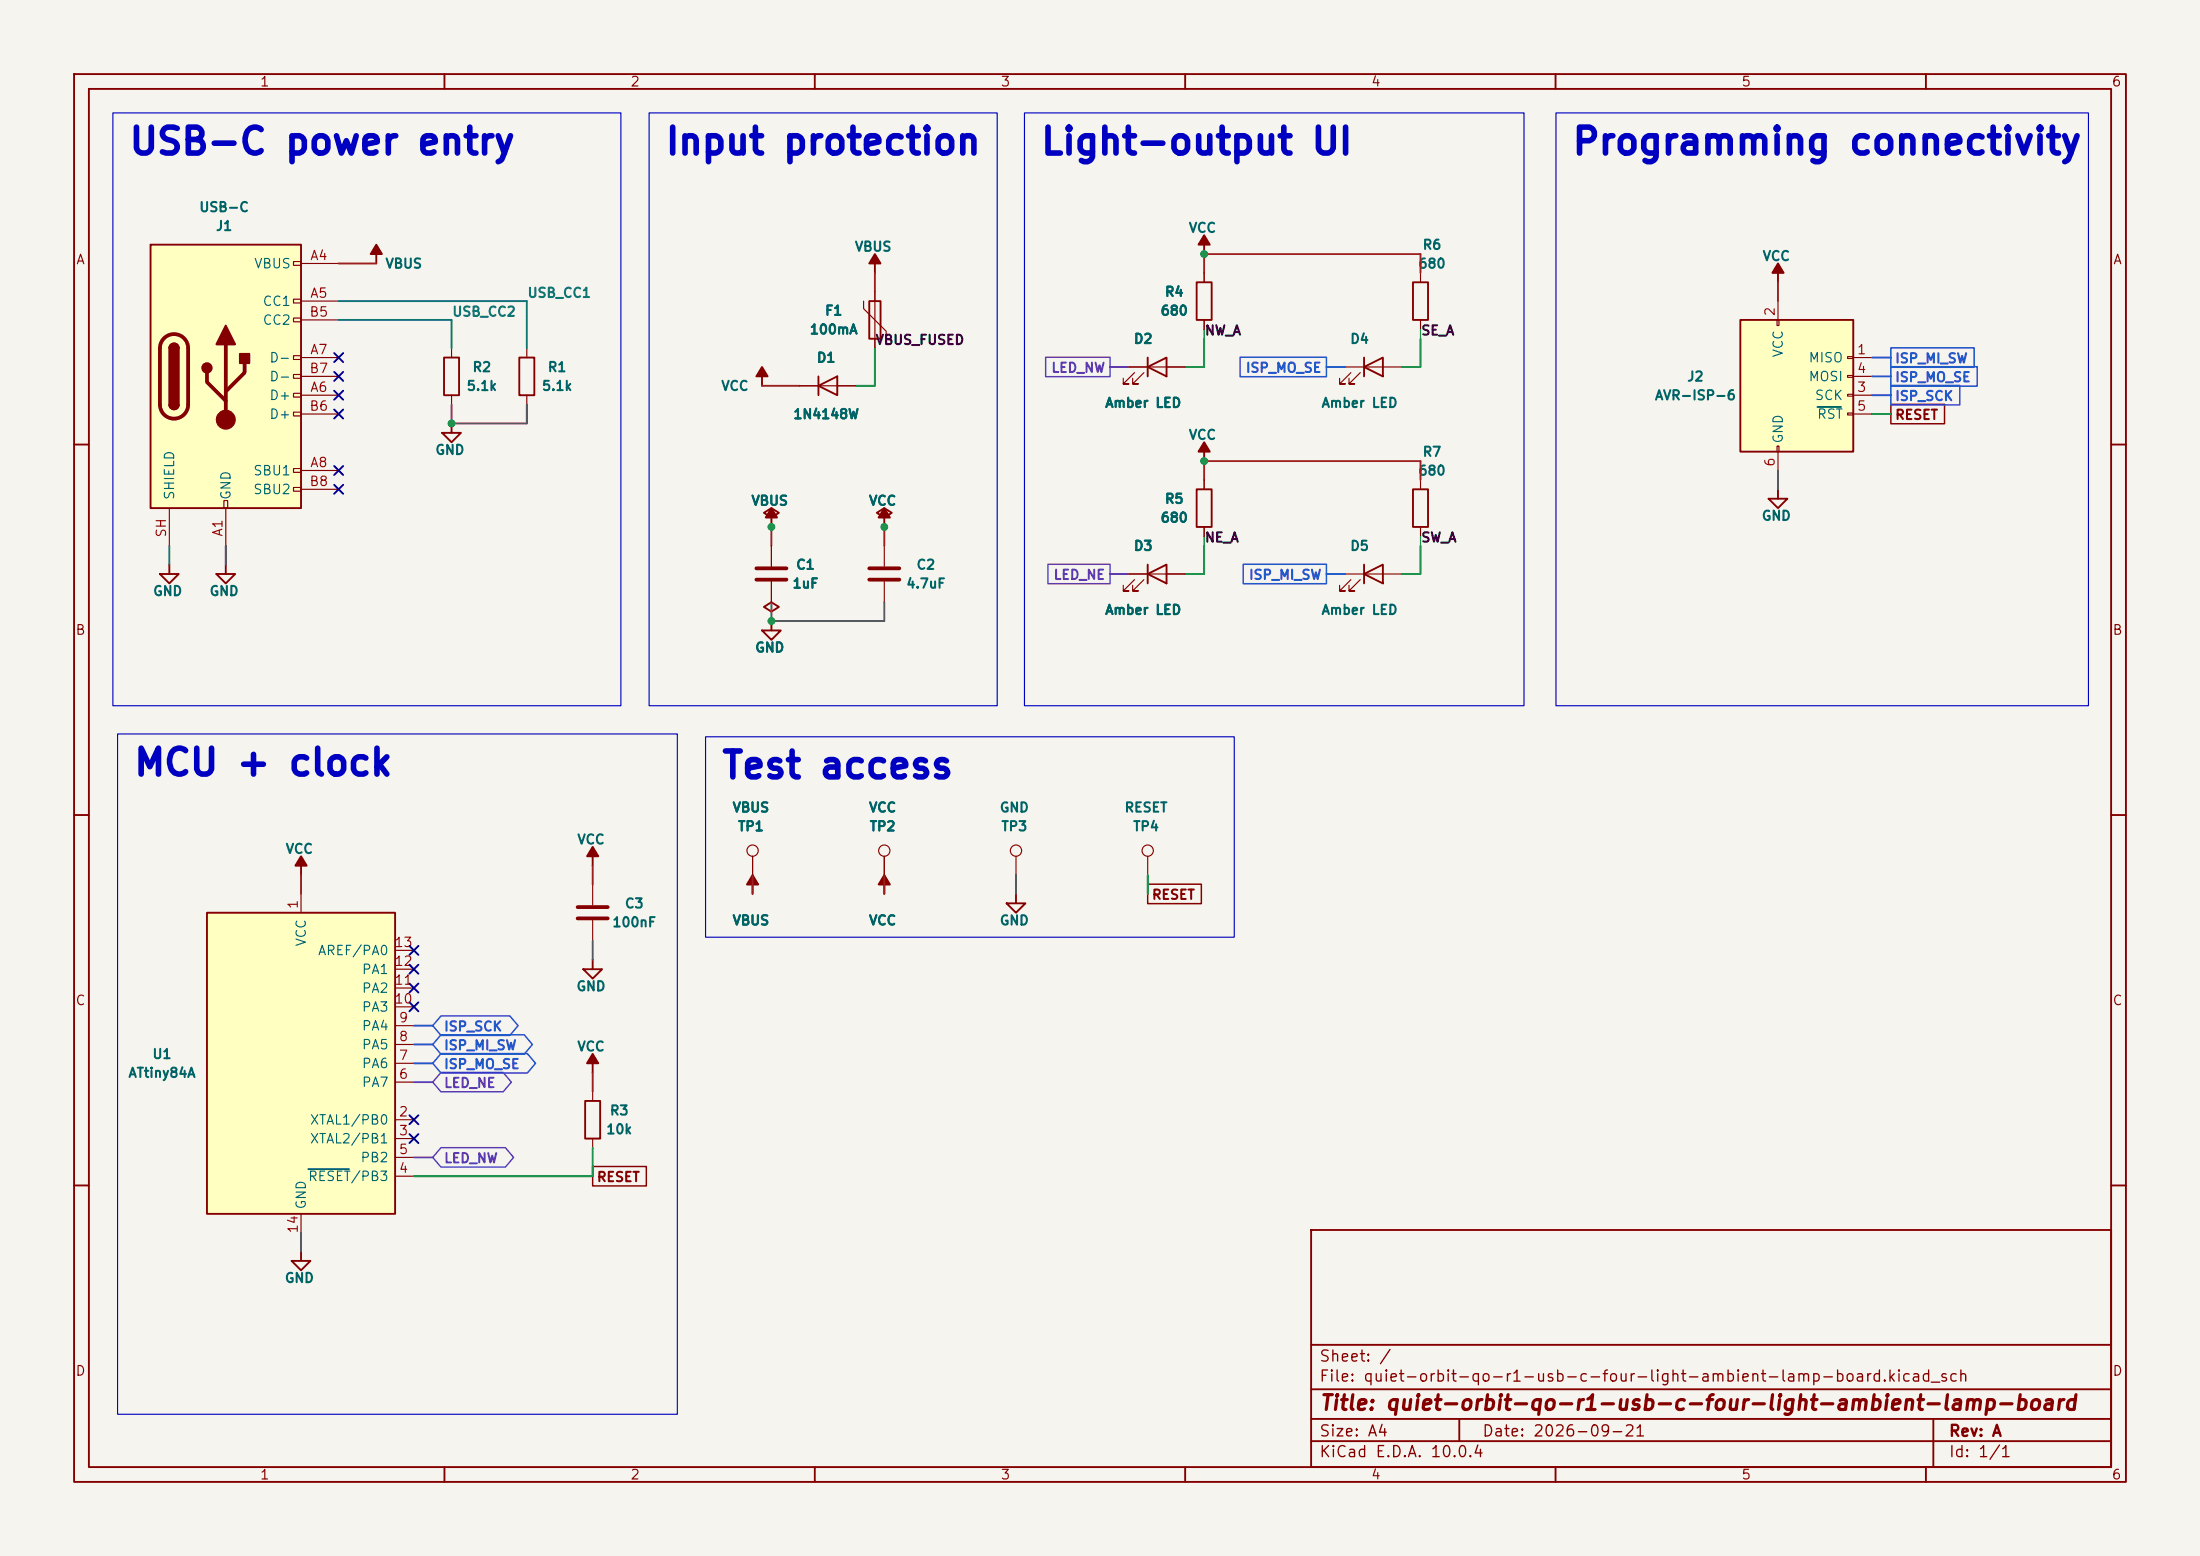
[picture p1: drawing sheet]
<svg xmlns="http://www.w3.org/2000/svg" width="297mm" height="210mm" viewBox="0 0 297 210" stroke-linecap="round" stroke-linejoin="round" font-family="sans-serif">
<path d="M0 0h297v210h-297z" fill="#f5f4ef" stroke="#f5f4ef" stroke-width=".14"/>
<g fill="none" stroke="#840000" stroke-width=".25">
<path d="M10 10h277v190h-277zM12 12h273v186h-273zM60 10v2M110 10v2M160 10v2M210 10v2M260 10v2M162.6 33v1.3M102.9 50.8v1.3M110.5 52.1l2.5-1.3v2.5zM110.5 50.8v2.5M117.3 40.6h1.6v5.1h-1.6z"/>
<path d="M10 60h2M103.1 69.2l1-.6 1.1 .6-1.1 .7zM104.1 69.9v1.2M118.4 69.2l1-.6 1 .6-1 .7zM119.4 69.9v1.2M285 60h2M102.9 85.1h2.5l-1.3 1.3zM103.1 81.9l1-.6 1.1 .6-1.1 .7zM104.1 83.8v1.3M10 110h2M101.6 119.4v1.3M119.4 119.4v1.3"/>
<path d="M285 110h2M10 160h2M177 166h108v32h-108zM285 160h2M60 198v2M110 198v2M160 198v2M177 194.5h108M177 191.5h108M177 187.5h108M177 181.5h108M197 191.5v3"/>
<path d="M210 198v2M260 198v2M261 191.5v6.5"/>
</g>
<g fill="none" stroke="#840000" stroke-width=".15">
<path d="M118.1 39.4v7.6M107.9 52.1h7.7M116.6 40.6v1.1l3 3v1M104.1 73.7v2.8M104.1 78.5v2.8M101.6 115.6v2.5M119.4 115.6v2.5"/>
<circle cx="101.6" cy="114.8" r=".76"/>
<circle cx="119.4" cy="114.8" r=".76"/>
</g>
<path d="M102.1 76.7h4.1M102.1 78.2h4.1" fill="none" stroke="#840000" stroke-width=".51"/>
<g fill="#840000" stroke="#840000" stroke-width=".25">
<path d="M101.6 118.1l.8 1.3h-1.6z"/>
<path d="M119.4 118.1l.7 1.3h-1.5z"/>
<path d="M102.9 49.5l.7 1.3h-1.5z"/>
<path d="M104.1 68.6l.8 1.3h-1.5z"/>
<path d="M119.4 68.6l.7 1.3h-1.5z"/>
<path d="M162.6 31.8l.7 1.2h-1.5z"/>
</g>
<path d="M234.9 43.2h15.3v17.8h-15.3z" fill="#ffffc2"/>
<g fill="none" stroke="#840000" stroke-width=".15">
<path d="M181.6 49.5h7.6M182.4 50.3l-1.6 1.5h.8h-.8v-.7M183.6 50.3l-1.5 1.5h.8h-.8v-.7M239.9 43.2h.3v.7h-.3zM240 40.6v2.6M249.4 48.1h.8v.3h-.8zM249.4 50.7h.8v.2h-.8zM249.4 53.2h.8v.3h-.8zM249.4 55.8h.8v.2h-.8zM250.2 48.3h2.5M250.2 53.3h2.5M250.2 50.8h2.5"/>
<path d="M250.2 55.9h2.5M119.4 73.7v2.8M119.4 78.5v2.8M239.9 60.2h.3v.8h-.3zM240 61v2.5M80 119.4v2.8M137.2 115.6v2.5M154.9 115.6v2.5M80 124.2v2.8M80 147.3v1.3M80 153.7v1.2"/>
<circle cx="137.2" cy="114.8" r=".76"/>
<circle cx="154.9" cy="114.8" r=".76"/>
</g>
<g fill="none" stroke="#840000" stroke-width=".25">
<path d="M118.1 35.6v1.2M184.1 49.5l2.6-1.2v2.5zM184.1 48.3v2.5M234.9 43.2h15.3v17.8h-15.3zM238.8 67.3h2.5l-1.3 1.3zM240 66v1.3M40.6 116.8v1.3M80 115.6v1.2M78.7 130.8h2.6l-1.3 1.3zM80 129.5v1.3M135.9 121.9h2.5l-1.2 1.3zM137.2 120.7v1.2"/>
<path d="M79 148.6h2v5.1h-2zM80 143.5v1.3M39.4 170.2h2.5l-1.3 1.3zM40.6 168.9v1.3"/>
</g>
<path d="M245.3 54.9h3.2" fill="none" stroke="#006464" stroke-width=".25"/>
<path d="M117.3 76.7h4.1M117.3 78.2h4.1M78 122.4h4M78 124h4" fill="none" stroke="#840000" stroke-width=".51"/>
<g fill="#840000" stroke="#840000" stroke-width=".25">
<path d="M118.1 34.3l.8 1.3h-1.6z"/>
<path d="M80 142.2l.8 1.3h-1.6z"/>
<path d="M80 114.3l.8 1.3h-1.6z"/>
<path d="M40.6 115.6l.8 1.2h-1.5z"/>
</g>
<path d="M27.9 123.2h25.4v40.6h-25.4z" fill="#ffffc2"/>
<g fill="none" stroke="#840000" stroke-width=".25">
<path d="M50.8 34.3v1.3M161.5 38.1h2.1v5.1h-2.1zM190.8 38.1h2v5.1h-2zM240 36.8v1.3M154.9 49.5l2.6-1.2v2.5zM154.9 48.3v2.5M154.9 77.5l2.6-1.3v2.5zM154.9 76.2v2.5M161.5 66h2.1v5.1h-2.1zM162.6 61v1.2M184.1 77.5l2.6-1.3v2.5zM184.1 76.2v2.5"/>
<path d="M190.8 66h2v5.1h-2zM27.9 123.2h25.4v40.6h-25.4z"/>
</g>
<g fill="none" stroke="#840000" stroke-width=".15">
<path d="M162.6 36.8v1.3M191.8 36.8v1.3M152.4 49.5h7.6M153.2 50.3l-1.6 1.5h.8h-.8v-.7M154.4 50.3l-1.5 1.5h.8h-.8v-.7M162.6 43.2v1.3M191.8 43.2v1.3M152.4 77.5h7.6M153.2 78.2l-1.6 1.6h.8h-.8v-.8M154.4 78.2l-1.5 1.6h.8h-.8v-.8M162.6 64.8v1.2M162.6 71.1v1.3"/>
<path d="M181.6 77.5h7.6M182.4 78.2l-1.6 1.6h.8h-.8v-.8M183.6 78.2l-1.5 1.6h.8h-.8v-.8M191.8 64.8v1.2M191.8 71.1v1.3M40.6 120.7v2.5M53.3 138.4h2.6M53.3 135.9h2.6M53.3 133.4h2.6M53.3 130.8h2.6M53.3 128.3h2.6M53.3 151.1h2.6"/>
<path d="M53.3 153.7h2.6M53.3 158.8h2.6M53.3 156.2h2.6M53.3 146.1h2.6M53.3 143.5h2.6M53.3 141h2.6M40.6 163.8v2.6"/>
</g>
<path d="M41.6 157.8h5.5" fill="none" stroke="#006464" stroke-width=".25"/>
<g fill="#840000" stroke="#840000" stroke-width=".25">
<path d="M240 35.6l.8 1.2h-1.5z"/>
<path d="M162.6 59.7l.7 1.3h-1.5z"/>
<path d="M50.8 33l.8 1.3h-1.6z"/>
</g>
<path d="M20.3 33h20.3v35.6h-20.3z" fill="#ffffc2"/>
<g fill="none" stroke="#840000" stroke-width=".15">
<path d="M39.6 35.3h1v.5h-1zM40.6 35.6h5.1M118.1 39.4v1.2M162.6 36.8v1.3M39.6 40.4h1v.5h-1zM39.6 42.9h1v.5h-1zM39.6 48h1v.5h-1zM39.6 50.5h1v.6h-1zM39.6 53.1h1v.5h-1zM39.6 55.6h1v.5h-1zM40.6 40.6h5.1M40.6 53.3h5.1"/>
<path d="M40.6 48.3h5.1M40.6 43.2h5.1M40.6 55.9h5.1M40.6 50.8h5.1M61 47v1.3M61 53.3v1.3M71.1 47v1.3M71.1 53.3v1.3M107.9 52.1h2.6M113 52.1h2.6M118.1 45.7v1.3M152.4 49.5h2.5"/>
<path d="M157.5 49.5h2.5M162.6 43.2v1.3M22.9 68.6v5.1M30.2 67.6h.5v1h-.5zM30.5 68.6v5.1M39.6 63.2h1v.6h-1zM39.6 65.8h1v.5h-1zM40.6 63.5h5.1M40.6 66h5.1M104.1 73.7v2.8M104.1 78.5v2.8M152.4 77.5h2.5"/>
<path d="M157.5 77.5h2.5M162.6 64.8v1.2M162.6 71.1v1.3M101.6 115.6v2.5M119.4 115.6v2.5"/>
</g>
<path d="M20.3 33h20.3v35.6h-20.3zM22.9 47a.64 .64 0 0 1 .6-.6 .64 .64 0 0 1 .6 .6M22.9 54.6a.64 .64 0 0 0 .6 .6 .64 .64 0 0 0 .6-.6M59.7 58.4h2.5l-1.2 1.3zM59.9 48.3h2.1v5h-2.1zM61 57.2v1.2M70.1 48.3h2v5h-2zM21.6 77.5h2.5l-1.2 1.2zM22.9 76.2v1.3M29.2 77.5h2.5l-1.2 1.2zM30.5 76.2v1.3" fill="none" stroke="#840000" stroke-width=".25"/>
<path d="M22.1 45.7a1.9 1.9 0 0 1 2.1-.5 1.9 1.9 0 0 1 1.2 1.8v7.6a1.91 1.91 0 0 1-1.9 1.9 1.91 1.91 0 0 1-1.9-1.9v-7.6a1.9 1.9 0 0 1 .5-1.3zM27.9 50.3v1.3l2.6 2.5M30.5 46.5v10.1M33 49v1.3l-2.5 2.5" fill="none" stroke="#840000" stroke-width=".51"/>
<g fill="#840000" stroke="#840000" stroke-width=".25">
<path d="M22.9 47h1.2v7.6h-1.2z"/>
<path d="M23 46.5a.64 .64 0 0 1 .7-.1 .64 .64 0 0 1 .4 .6h-1.2z"/>
<path d="M22.9 54.6h1.2a.64 .64 0 0 1-.6 .6 .64 .64 0 0 1-.6-.6z"/>
<path d="M30.5 43.9l1.2 2.6h-2.5z"/>
<path d="M32.4 47.8h1.3v1.2h-1.3z"/>
<circle cx="27.9" cy="49.7" r=".63"/>
</g>
<circle cx="30.5" cy="56.6" r="1.27" fill="#840000" stroke="#840000" stroke-width=".15"/>
<path d="M141.2 48.2h8.7v2.6h-8.7zM141.5 76.2h8.4v2.6h-8.4zM59.5 154.9h8.7l1.1 1.3-1.1 1.3h-8.7l-1.1-1.3zM59.5 144.7h8.4l1.1 1.4-1.1 1.3h-8.4l-1.1-1.3z" fill="none" stroke="#8232aa" stroke-width=".2"/>
<path d="M167.4 48.2h11.7v2.6h-11.7zM255.3 46.9h11.2v2.7h-11.2zM255.3 49.5h11.6v2.6h-11.6zM255.3 52h9.3v2.7h-9.3zM167.8 76.2h11.3v2.6h-11.3zM59.5 137.1h9.3l1.1 1.3-1.1 1.3h-9.3l-1.1-1.3zM59.5 139.7h11.3l1.1 1.3-1.1 1.3h-11.3l-1.1-1.3zM59.5 142.2h11.7l1.1 1.3-1.1 1.3h-11.7l-1.1-1.3z" fill="none" stroke="#1e5ac8" stroke-width=".2"/>
<path d="M255.3 54.6h7.2v2.6h-7.2zM154.9 119.3h7.3v2.7h-7.3zM80 157.4h7.3v2.7h-7.3z" fill="none" stroke="#840000" stroke-width=".2"/>
<g fill="none" stroke="#aa1e1e" stroke-width=".25">
<path d="M45.7 35.6h5.1M118.1 36.8v2.6M162.6 36.8v-2.5h29.2v2.5M240 38.1v2.5M102.9 52.1h5M104.1 71.1v2.6M119.4 71.1v2.6M162.6 64.8v-2.6h29.2v2.6M40.6 118.1v2.6M80 116.8v2.6M101.6 118.1v2.6M119.4 118.1v2.6"/>
<path d="M80 144.8v2.5"/>
</g>
<path d="M118.1 47v5.1h-2.5M162.6 45.7v3.8h-2.6M191.8 45.7v3.8h-2.6M252.7 55.9h2.6M162.6 73.7v3.8h-2.6M191.8 73.7v3.8h-2.6M154.9 118.1v2.6M80 154.9v3.9h-24.1" fill="none" stroke="#009600" stroke-width=".25"/>
<path d="M162.6 44.5v1.2M191.8 44.5v1.2M162.6 72.4v1.3M191.8 72.4v1.3" fill="none" stroke="#009600" stroke-width=".15"/>
<path d="M61 54.6v2.6h10.1v-2.6M22.9 73.7v2.5M30.5 73.7v2.5M240 63.5v2.5M104.1 81.3v2.5h15.3v-2.5M137.2 118.1v2.6M80 127v2.5M40.6 166.4v2.5" fill="none" stroke="#464646" stroke-width=".25"/>
<path d="M149.9 49.5h2.5M149.9 77.5h2.5M55.9 156.2h2.5M55.9 146.1h2.5" fill="none" stroke="#8232aa" stroke-width=".25"/>
<path d="M179.1 49.5h2.5M252.7 53.3h2.6M252.7 50.8h2.6M252.7 48.3h2.6M179.1 77.5h2.5M55.9 138.4h2.5M55.9 143.5h2.5M55.9 141h2.5" fill="none" stroke="#1e5ac8" stroke-width=".25"/>
<path d="M45.7 43.2h15.3v3.8M45.7 40.6h25.4v6.4" fill="none" stroke="#008278" stroke-width=".25"/>
<g fill="none" stroke="#000084" stroke-width=".25">
<path d="M45.1 50.2l1.2 1.2M45.1 47.7l1.2 1.2M45.1 52.7l1.2 1.2M45.1 55.3l1.2 1.2M46.3 50.2l-1.2 1.2M46.3 47.7l-1.2 1.2M46.3 52.7l-1.2 1.2M46.3 55.3l-1.2 1.2M45.1 62.9l1.2 1.2M45.1 65.4l1.2 1.2M46.3 62.9l-1.2 1.2M46.3 65.4l-1.2 1.2"/>
<path d="M55.3 132.7l1.2 1.3M55.3 127.7l1.2 1.2M55.3 130.2l1.2 1.2M55.3 135.3l1.2 1.2M56.5 132.7l-1.2 1.3M56.5 127.7l-1.2 1.2M56.5 130.2l-1.2 1.2M56.5 135.3l-1.2 1.2M55.3 153.1l1.2 1.2M55.3 150.5l1.2 1.2M56.5 153.1l-1.2 1.2M56.5 150.5l-1.2 1.2"/>
</g>
<path d="M15.2 15.2h68.6v80.1h-68.6zM87.6 15.2h47v80.1h-47zM138.3 15.2h67.4v80.1h-67.4zM210.1 15.2h71.8v80.1h-71.8zM15.9 99.1h75.5v91.8h-75.5zM95.2 99.4h71.4v27.1h-71.4z" fill="none" stroke="#0000c2" stroke-width=".15"/>
<g fill="#009600" stroke="#009600" stroke-width=".14">
<circle cx="61" cy="57.2" r=".46"/>
<circle cx="104.1" cy="71.1" r=".46"/>
<circle cx="119.4" cy="71.1" r=".46"/>
<circle cx="104.1" cy="83.8" r=".46"/>
<circle cx="162.6" cy="34.3" r=".46"/>
<circle cx="162.6" cy="62.2" r=".46"/>
</g>
<g font-size="3.5" fill="#0000c2">
<text x="17.2" y="21.7">USB-C power entry</text>
<text x="89.6" y="21.7">Input protection</text>
<text x="140.3" y="21.7">Light-output UI</text>
<text x="212.1" y="21.7">Programming connectivity</text>
<text x="17.9" y="105.5">MCU + clock</text>
<text x="97.2" y="105.9">Test access</text>
</g>
<text font-size="2" fill="#840000" x="178" y="190.8">Title: quiet-orbit-qo-r1-usb-c-four-light-ambient-lamp-board</text>
<g font-size="1.5" fill="#840000">
<text x="178" y="184.2">Sheet: /</text>
<text x="178" y="186.9">File: quiet-orbit-qo-r1-usb-c-four-light-ambient-lamp-board.kicad_sch</text>
<text x="178" y="197.1">KiCad E.D.A. 10.0.4</text>
<text x="178" y="194.3">Size: A4</text>
<text x="200" y="194.3">Date: 2026-09-21</text>
<text x="263" y="194.3">Rev: A</text>
<text x="263" y="197.1">Id: 1/1</text>
</g>
<g font-size="1.3" fill="#840000">
<text x="35" y="12">1</text>
<text x="85" y="12">2</text>
<text x="135" y="12">3</text>
<text x="185" y="12">4</text>
<text x="235" y="12">5</text>
<text x="285" y="12">6</text>
<text x="10.2" y="36">A</text>
<text x="285.2" y="36">A</text>
<text x="255.7" y="56.9">RESET</text>
<text x="10.1" y="86">B</text>
<text x="285.1" y="86">B</text>
<text x="155.4" y="121.7">RESET</text>
<text x="10.1" y="136">C</text>
<text x="285.1" y="136">C</text>
<text x="80.5" y="159.8">RESET</text>
<text x="10.1" y="186">D</text>
<text x="285.1" y="186">D</text>
<text x="35" y="200">1</text>
<text x="85" y="200">2</text>
<text x="135" y="200">3</text>
<text x="185" y="200">4</text>
<text x="235" y="200">5</text>
<text x="285" y="200">6</text>
</g>
<g font-size="1.3" fill="#006464">
<text x="26.8" y="28.9">USB-C</text>
<text x="29" y="31.5">J1</text>
<text x="115.3" y="34.2">VBUS</text>
<text x="160.4" y="31.7">VCC</text>
<text x="192" y="34">R6</text>
<text x="237.9" y="35.5">VCC</text>
<text x="34.2" y="36.5">VBUS</text>
<text x="35.4" y="41.6">CC1</text>
<text x="51.9" y="36.5">VBUS</text>
<text x="157.2" y="40.3">R4</text>
<text x="191.4" y="36.5">680</text>
<text x="35.4" y="44.2">CC2</text>
<text x="109.2" y="45.4">100mA</text>
<text x="111.3" y="42.9">F1</text>
<text x="153" y="46.7">D2</text>
<text x="156.6" y="42.9">680</text>
<text x="182.2" y="46.7">D4</text>
<text x="36.3" y="49.2">D-</text>
<text x="36.3" y="51.8">D-</text>
<text x="62.9" y="53">5.1k</text>
<text x="63.7" y="50.5">R2</text>
<text x="73.1" y="53">5.1k</text>
<text x="73.8" y="50.5">R1</text>
<text x="97.3" y="53">VCC</text>
<text x="110.2" y="49.2">D1</text>
<text x="227.7" y="51.8">J2</text>
<text x="241" y="48.3" transform="rotate(-90 241 48.3)">VCC</text>
<text x="244.1" y="49.2">MISO</text>
<text x="244.1" y="51.8">MOSI</text>
<text x="36.3" y="54.3">D+</text>
<text x="36.3" y="56.9">D+</text>
<text x="107" y="56.9">1N4148W</text>
<text x="149.1" y="55.3">Amber LED</text>
<text x="160.4" y="59.6">VCC</text>
<text x="178.3" y="55.3">Amber LED</text>
<text x="223.3" y="54.3">AVR-ISP-6</text>
<text x="241" y="59.9" transform="rotate(-90 241 59.9)">GND</text>
<text x="244.9" y="54.3">SCK</text>
<text x="245.2" y="56.9">RST</text>
<text x="34.1" y="64.5">SBU1</text>
<text x="58.7" y="61.7">GND</text>
<text x="191.4" y="64.5">680</text>
<text x="192" y="61.9">R7</text>
<text x="23.8" y="67.6" transform="rotate(-90 23.8 67.6)">SHIELD</text>
<text x="31.5" y="67.6" transform="rotate(-90 31.5 67.6)">GND</text>
<text x="34.1" y="67">SBU2</text>
<text x="101.3" y="68.5">VBUS</text>
<text x="117.2" y="68.5">VCC</text>
<text x="156.6" y="70.8">680</text>
<text x="157.2" y="68.3">R5</text>
<text x="237.7" y="70.6">GND</text>
<text x="107.4" y="77.2">C1</text>
<text x="123.6" y="77.2">C2</text>
<text x="153" y="74.6">D3</text>
<text x="182.2" y="74.6">D5</text>
<text x="20.6" y="80.7">GND</text>
<text x="28.2" y="80.7">GND</text>
<text x="106.9" y="79.7">1uF</text>
<text x="122.2" y="79.7">4.7uF</text>
<text x="149.1" y="83.3">Amber LED</text>
<text x="178.3" y="83.3">Amber LED</text>
<text x="101.9" y="88.3">GND</text>
<text x="98.8" y="109.9">VBUS</text>
<text x="99.5" y="112.5">TP1</text>
<text x="117.2" y="109.9">VCC</text>
<text x="117.3" y="112.5">TP2</text>
<text x="134.9" y="109.9">GND</text>
<text x="135.1" y="112.5">TP3</text>
<text x="151.7" y="109.9">RESET</text>
<text x="152.9" y="112.5">TP4</text>
<text x="38.5" y="115.5">VCC</text>
<text x="77.8" y="114.3">VCC</text>
<text x="82.6" y="125.4">100nF</text>
<text x="84.3" y="122.9">C3</text>
<text x="98.8" y="125.2">VBUS</text>
<text x="117.2" y="125.2">VCC</text>
<text x="134.9" y="125.2">GND</text>
<text x="41.6" y="127.8" transform="rotate(-90 41.6 127.8)">VCC</text>
<text x="42.8" y="129.2">AREF/PA0</text>
<text x="48.8" y="131.8">PA1</text>
<text x="48.8" y="136.9">PA3</text>
<text x="48.8" y="134.3">PA2</text>
<text x="77.7" y="134.1">GND</text>
<text x="20.5" y="143.2">U1</text>
<text x="48.8" y="141.9">PA5</text>
<text x="48.8" y="139.4">PA4</text>
<text x="77.8" y="142.2">VCC</text>
<text x="17.2" y="145.8">ATtiny84A</text>
<text x="48.8" y="147">PA7</text>
<text x="48.8" y="144.5">PA6</text>
<text x="41.7" y="152.1">XTAL1/PB0</text>
<text x="41.7" y="154.6">XTAL2/PB1</text>
<text x="81.7" y="153.4">10k</text>
<text x="82.2" y="150.8">R3</text>
<text x="41.5" y="159.7">RESET/PB3</text>
<text x="48.6" y="157.2">PB2</text>
<text x="41.6" y="163.3" transform="rotate(-90 41.6 163.3)">GND</text>
<text x="38.4" y="173.4">GND</text>
</g>
<g font-size="1.3" fill="#a90000">
<text x="41.8" y="35.4">A4</text>
<text x="41.8" y="40.5">A5</text>
<text x="41.7" y="43.1">B5</text>
<text x="239.9" y="42.8" transform="rotate(-90 239.9 42.8)">2</text>
<text x="41.7" y="50.7">B7</text>
<text x="41.8" y="53.2">A6</text>
<text x="41.8" y="48.1">A7</text>
<text x="250.6" y="48.1">1</text>
<text x="250.6" y="53.2">3</text>
<text x="250.6" y="50.7">4</text>
<text x="41.7" y="55.8">B6</text>
<text x="250.6" y="55.8">5</text>
<text x="41.7" y="65.9">B8</text>
<text x="41.8" y="63.4">A8</text>
<text x="239.9" y="63.1" transform="rotate(-90 239.9 63.1)">6</text>
<text x="22.7" y="72.6" transform="rotate(-90 22.7 72.6)">SH</text>
<text x="30.4" y="72.5" transform="rotate(-90 30.4 72.5)">A1</text>
<text x="40.5" y="122.8" transform="rotate(-90 40.5 122.8)">1</text>
<text x="53.1" y="130.7">12</text>
<text x="53.1" y="128.1">13</text>
<text x="53.1" y="135.8">10</text>
<text x="53.1" y="133.2">11</text>
<text x="53.8" y="143.4">7</text>
<text x="53.8" y="140.8">8</text>
<text x="53.8" y="138.3">9</text>
<text x="53.8" y="145.9">6</text>
<text x="53.8" y="151">2</text>
<text x="53.8" y="153.5">3</text>
<text x="53.8" y="158.6">4</text>
<text x="53.8" y="156.1">5</text>
<text x="40.5" y="166.6" transform="rotate(-90 40.5 166.6)">14</text>
</g>
<g font-size="1.3" fill="#008278">
<text x="71.1" y="40.5">USB_CC1</text>
<text x="61" y="43">USB_CC2</text>
</g>
<g font-size="1.3" fill="#0f0f0f">
<text x="118.1" y="46.8">VBUS_FUSED</text>
<text x="162.6" y="45.6">NW_A</text>
<text x="191.8" y="45.6">SE_A</text>
<text x="162.6" y="73.5">NE_A</text>
<text x="191.8" y="73.5">SW_A</text>
</g>
<g font-size="1.3" fill="#8232aa">
<text x="141.8" y="50.6">LED_NW</text>
<text x="142.1" y="78.5">LED_NE</text>
<text x="59.8" y="147.1">LED_NE</text>
<text x="59.8" y="157.3">LED_NW</text>
</g>
<g font-size="1.3" fill="#1e5ac8">
<text x="168.1" y="50.6">ISP_MO_SE</text>
<text x="255.7" y="49.3">ISP_MI_SW</text>
<text x="255.7" y="51.9">ISP_MO_SE</text>
<text x="255.7" y="54.4">ISP_SCK</text>
<text x="168.5" y="78.5">ISP_MI_SW</text>
<text x="59.8" y="139.5">ISP_SCK</text>
<text x="59.8" y="142">ISP_MI_SW</text>
<text x="59.8" y="144.6">ISP_MO_SE</text>
</g>
</svg>
